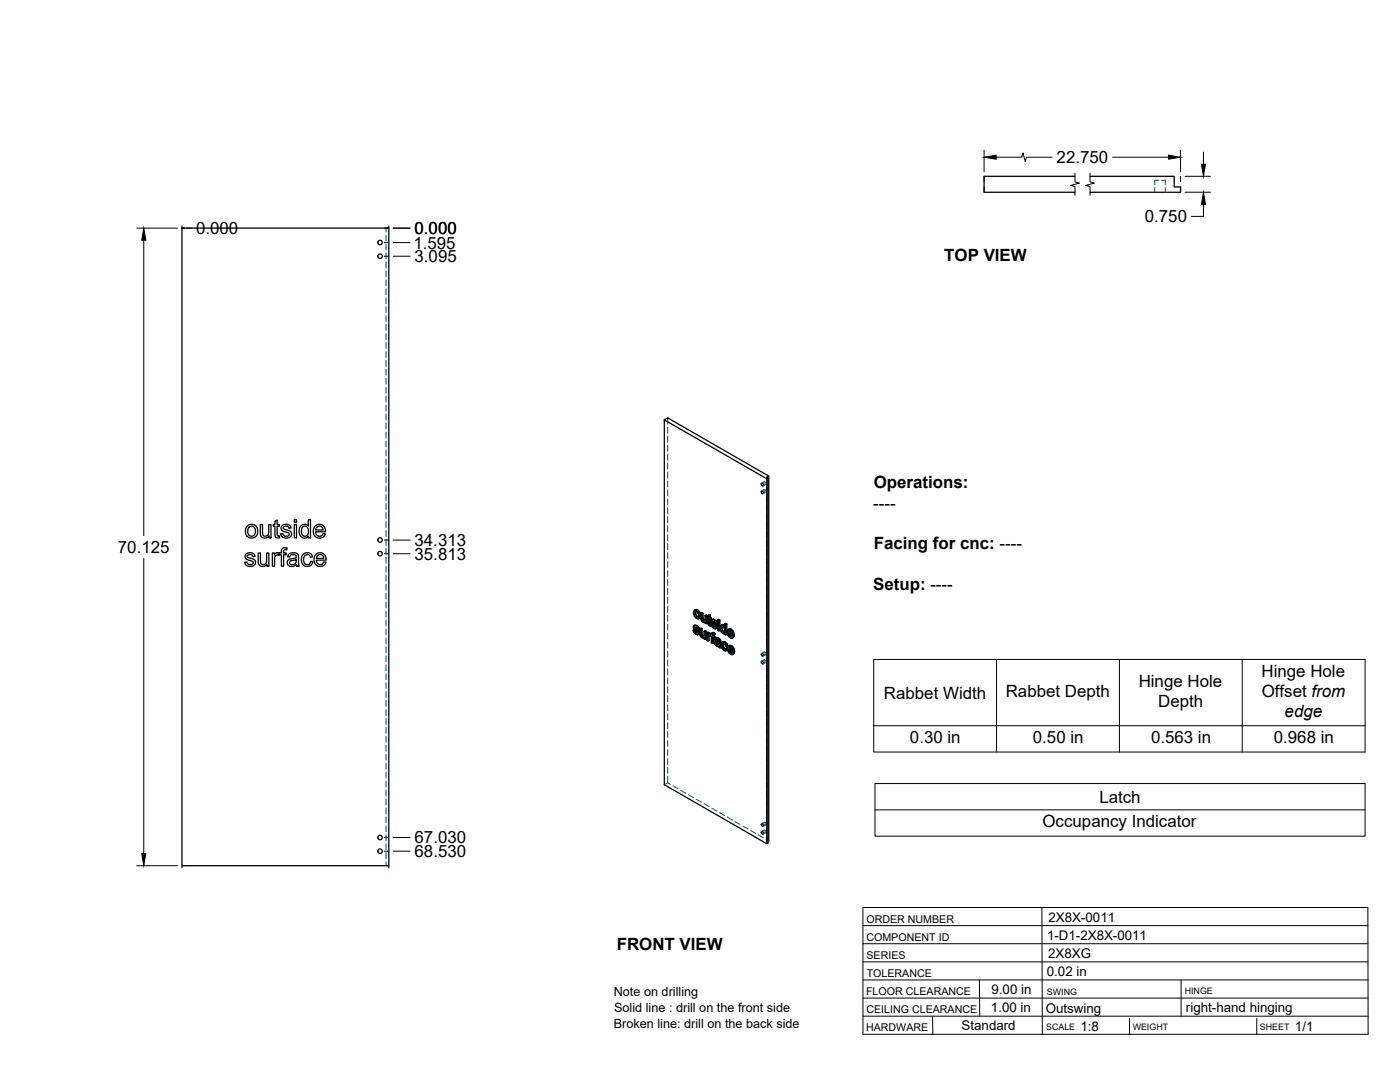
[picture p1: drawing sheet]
<svg xmlns="http://www.w3.org/2000/svg" width="559mm" height="432mm" viewBox="0 0 559 432" stroke-linecap="round" stroke-linejoin="round" font-family="sans-serif">
<!-- layer: Visible -->
<g fill="none" stroke="#000" stroke-width=".51">
<path d="M429.1 70.4h-36.3v6.3h36.3M435.1 70.4h33.6v4.2h2.5v2.1h-36.1M72.6 91h82.6v254.5h-82.6zM265.2 167.6v145.6l40.8 23.5 .5-.3v-145.6l-.6-.3 1-.5M265.2 167.6l40.8 23.5v145.6M265.2 167.6l1.3-.8 40.4 23.2M303.9 196l.6 .2 .2 .8-.6-.2zM303.9 192.9l.6 .2 .2 .8-.6-.2zM306.5 190.8l-.5 .3M306.9 190v145.6l-.4 .2M98.8 209.8l1.4-.5a2.66 2.66 0 0 1 2.6 3.7 2.66 2.66 0 0 1-4.5 .6l-.3-1.2a2.82 2.82 0 0 1 .8-2.6zM99.3 210.5l.8-.5a1.98 1.98 0 0 1 1.9 2 1.98 1.98 0 0 1-1.9 2l-.7-.4-.4-.7-.1-1.4z"/>
<path d="M103.9 209.4h.9v2.9a1.32 1.32 0 0 0 1.3 1.7 1.32 1.32 0 0 0 1.2-1.8v-2.8h.9v5.2h-.8v-.8a1.86 1.86 0 0 1-2.3 .9 1.86 1.86 0 0 1-1.2-2.1zM109.7 208.1l.9-.6v1.9h.9v.7h-.9v3.3l.2 .4h.7l.1 .8a1.3 1.3 0 0 1-1.5-.1 1.3 1.3 0 0 1-.4-1.4v-3h-.6v-.7h.6zM112.5 209.8l1.2-.5a1.92 1.92 0 0 1 2.5 1.4l-.9 .1a1.1 1.1 0 0 0-1.1-.9 1.1 1.1 0 0 0-1.1 1.1l.3 .2a3.4 3.4 0 0 1 2.9 1.4 2.2 2.2 0 0 1-1.5 2.1 2.2 2.2 0 0 1-2.5-.8l-.3-.9 .9-.1 .7 1h1.3a.76 .76 0 0 0 .5-.9 .76 .76 0 0 0-.9-.6 1.95 1.95 0 0 1-2.3-1.9zM117.5 209.4h.8v5.2h-.8zM117.5 207.4h.8v1h-.8zM120.1 209.9l1-.6a1.79 1.79 0 0 1 2 .7v-2.6h.8v7.2h-.8v-.6a2.16 2.16 0 0 1-2.6 .4 2.16 2.16 0 0 1-1.1-2.4zM120.7 210.5l.6-.5a2.08 2.08 0 0 1 1.9 1.5 2.08 2.08 0 0 1-.7 2.2l-.5 .3a2.1 2.1 0 0 1-1.7-1.4 2.1 2.1 0 0 1 .4-2.1zM125.7 210l1.6-.7a2.43 2.43 0 0 1 2.6 2.9h-3.9l.2 1 .8 .7a1.43 1.43 0 0 0 1.9-1l1 .1-.4 .8-.9 .7-.9 .2a2.79 2.79 0 0 1-2.6-1.7 2.79 2.79 0 0 1 .6-3zM126.5 210.4l.6-.4 1 .1 .7 .6 .1 .8h-2.9zM98.1 221.2l1.2-.6a1.92 1.92 0 0 1 2.5 1.4l-.9 .2a1.1 1.1 0 0 0-1.1-1 1.1 1.1 0 0 0-1 1.1l.2 .2a3.5 3.5 0 0 1 2.9 1.4 2.19 2.19 0 0 1-1.5 2.1 2.19 2.19 0 0 1-2.5-.9l-.3-.7 .9-.2 .6 .9 1.3 .2a.76 .76 0 0 0 .7-.9 .76 .76 0 0 0-.9-.6 1.95 1.95 0 0 1-2.4-2zM103.1 220.7h.8v2.9a1.32 1.32 0 0 0 1.4 1.7 1.32 1.32 0 0 0 1.1-1.8v-2.8h.9v5.3h-.8v-.8a1.86 1.86 0 0 1-2.2 .8 1.86 1.86 0 0 1-1.2-2.1zM108.7 220.7h.8v.8a1.27 1.27 0 0 1 2-.7l.8-.1v-.6a1.51 1.51 0 0 1 .7-1.4 1.51 1.51 0 0 1 1.6 0l-.2 .7a.81 .81 0 0 0-.8 0 .81 .81 0 0 0-.4 .8v.5h1v.7h-1v4.6h-.9v-4.6h-.8v-.4l-.2 .7a1.17 1.17 0 0 0-1.5 .1 1.17 1.17 0 0 0-.2 1.4v2.8h-.9z"/>
<path d="M115.1 221.3a2.41 2.41 0 0 1 4 .6l.3 4.1h-.9l-.2-.7a2.04 2.04 0 0 1-2.1 .9 2.04 2.04 0 0 1-1.6-1.8l.1-.4a2 2 0 0 1 2-1.1h.4a.84 .84 0 0 0 1.1-.9 .84 .84 0 0 0-1.2-.7l-.9 .2-.5 .8-.8-.1zM115.7 224.1l2.6-.8a1.49 1.49 0 0 1-.8 1.9 1.49 1.49 0 0 1-2-.7zM120.9 221.3l1.1-.7 1.6 .1 .8 .7 .4 .8-.9 .2a1.48 1.48 0 0 0-2-.9 1.48 1.48 0 0 0-.7 2l.1 .8a1.34 1.34 0 0 0 1.5 1 1.34 1.34 0 0 0 1.2-1.3l.9 .1-.4 1.1a2.47 2.47 0 0 1-3.3 .4 2.47 2.47 0 0 1-.8-3.1zM126 221.3l1.5-.7a2.43 2.43 0 0 1 2.7 2.9h-4l.3 1 .8 .8a1.46 1.46 0 0 0 1.9-1l.9 .1-.3 .7-.8 .7-1 .3a2.8 2.8 0 0 1-2.6-1.7 2.8 2.8 0 0 1 .6-3.1zM126.7 221.7l.7-.3h1l.6 .6 .2 .8h-2.9zM276.6 251.5l.7 1.3 .8 .5 .6-.1M276.9 249.8l.6-.3 .8 .2 .9 1.4-.5 .3-.1-.6M277.2 250.4h.5l1 1M277.3 251.3l-.7 .2 .5 .2M277.3 244.8l.3-.8 1 .7 .1 1.5-.7 .2M277.3 252.3l.5 .4 .4-.3M277.4 250.9l1 .9 .5-.2"/>
<path d="M277.4 251.5l-.3 .2 .2 .6 .4-.3M277.5 250.3l-.3 .3 .4-.3 .6 .7M277.5 249.5l-.7 .4v.6l1.6 2.1M277.5 245.8l.5 .6 .5-.3M277.6 251.6l.8 .9M277.7 249.9l.5 .4 .5-.2M277.7 244.5l-.4 .3v.5l.2 .5 .4-.3M277.7 249.5l-.7 .3M277.8 252.7l.4 .1M277.8 244l.1 1.5 .8 .7M277.8 250.6l-.4 .3-.2-.3M278 243.6l.9 1 .5-.3"/>
<path d="M278.1 249.7l-.4 .2-.4-.1M278.2 250.3l.4 .5 .4-.3M278.4 252.6l-.1 .2M278.4 251.8l.3 .5 .4-.3M278.5 243.4l-.5 .2-.8-.1M278.6 251.3l.5 .6 .2 .8-.7 .6M278.7 252.3l.1 .5 .5-.3M278.8 252.8l-.1 .4 .4-.3M278.9 244.6l.3 1.3 .5-.3M279.1 246.7a1.75 1.75 0 0 1-2.3-1.8l.1-1 .3-.4 .8-.3 .9 .5 .8 1.9-.2 .8-.6 .5M279.2 245.9l-.1 .8 .4-.3M279.7 244.7l.5 .3 .4-.3"/>
<path d="M279.8 251.2v2.2l.4-.2M279.8 253.4l.2 .4 .4-.2M280 253.8l.3 .3 .5-.2M280.2 245v2.2l.5-.3M280.2 247.2l.2 .4 .4-.3M280.2 250.9l-.4 .3-.5-.2M280.3 254.1l.4 .1M280.4 247.6l.3 .3 .5-.2M280.7 247.9l.4 .1M280.9 254l-.6-.7-.1-2.4-.4-.2-.5 .3 .1 2.5 .7 1h1M281 251.9l.4 .3 .5-.3M281.1 254.5v.4l.3 .3"/>
<path d="M281.1 254.5l-.2 .1M281.4 247.7l-.7-.7-.1-2.3-.4-.2-.5 .2 .1 2.5 .7 1 1 .1M281.4 245.7l.5 .2 .4-.2M281.4 252.2v3l.5-.3v-3l-.4-.2-.5 .2v1.9l-.3 .4 .2-.1M281.5 248.3v.4l.4 .2M281.5 248.3l-.2 .1M281.9 245.9v3l.4-.2v-3l-.4-.3-.5 .3v1.9l-.3 .4 .2-.1M282.3 246.6l.3 .2 .2 2.6 .8 .5 .3-.2M282.6 246l-.3 .2 .3 .2v-.8l.9-.3v1.1l.5 .2v.4l-.5 .3v-.4M283 253.5l-.4 .2v.5l.4-.2M283 252.9v-.4l-.4-.2-.5 .3v3l.5 .2M283 252.5l-.5 .3-.4-.2"/>
<path d="M283.1 253.6l-.1 2-.4 .2v-1.6M283.1 253.6l.4 .2M283.1 253.6l-.5 .1M283.1 245.6v1l.4-.2M283.1 246.6l.4 .3 .5-.3M283.1 253l.4 .4M283.3 252.7l-.8 .5v-.4M283.3 249.3l.2 .1M283.5 249.4l.1 .5M283.5 252.8l-.8 .2M283.5 252.8l-.7 .2M283.5 245.3l-.9 .3"/>
<path d="M283.5 253.4v.3M283.5 253.7l.4 .3v2.6l.5 .2M283.5 253.5l-.1 .4M283.5 248.8l-.4 .3v-2.1l.4 .3 .3 1.8M283.6 248.9l-.5 .2M283.8 249.1l.8 1.4 .7 .4 .5-.1M283.8 249.1l-.6 .1M283.8 249.1h.1M283.8 249.3l-.3 .1M284 247.4l.6-.3 .6 .1 .8 .8 .3 .7-.5 .3-.1-.6M284.1 252.7l.9-.2 .5 .3-.1 .4-.4 .3v-.4M284.3 248.1l.4-.2 1.1 1.1"/>
<path d="M284.4 253.8l.5 .3 .4-.2M284.4 248.9l-.6 .2 .4 .2M284.4 249.9l.5 .4 .4-.2M284.5 248.5l1 .9 .5-.2M284.5 249.1l-.3 .2 .1 .4 .6-.1M284.6 247.1l-.7 .4v.7l1.6 2M284.6 247.9l-.3 .4 .5-.3M284.6 252.4l-.6 .3-.1 .9-.4-.2 .4-.3-.4-.3M284.6 252.8l.4 .3 .5-.3M284.7 249.2l.8 .9M284.7 247.9l.7 .7M284.8 253.3l.5 .6v.4l-.4 .2v-.4"/>
<path d="M284.8 254.5v2.1l-.4 .2v-2.6l.5 .3M284.8 247.5l.5 .4 .5-.2M284.9 247.1l-.8 .3M284.9 250.3l.4 .1M284.9 248.2l-.4 .3-.2-.2M285 253.5l-.6-.3v.6l.4-.2M285.1 252.5l-.9 .1M285.2 247.3l-.4 .2-.4-.1M285.3 256l.5-.3 1 .3M285.3 247.9l.4 .5 .4-.2M285.4 254.7l.9-.3 1.3 1 .3 3-.5 .2-.1-.4M285.5 250.2l-.1 .2"/>
<path d="M285.5 249.4l.3 .5 .5-.3M285.6 256.5l.1-.1a.86 .86 0 0 1 1.1 1M285.6 257.1l.4 .4 .5-.3M285.7 256.4l-.2 .3M285.7 248.9l.7 1.2-.7 .8M285.8 249.9l.1 .5 .5-.3M285.8 255.7l-.7 .5 .1 .9 .9 .8h.8l.1 .5 .4 .2M285.9 250.4l-.1 .4 .5-.3M285.9 256.5l-.4 .2 .1 .4 .5-.2M286 256.5l.8 .8M286 255.2l-.4 .3a.71 .71 0 0 1 .9-.1 .71 .71 0 0 1 .2 .9l-1-.4M286 255.2h.1"/>
<path d="M286 257.5l.5 .1M286.1 255.7l-.7 .2M286.2 254.4l-1 .4-.1 .3 .5 .4M286.3 254.9l.5 .4 .5-.3M286.4 248.6l.5 .2 .4-.2M286.4 247.4l.5 .3 .4-.3M286.5 257.6l.3-.1zM286.7 254.6l-.4 .3-.6-.2M286.8 255.3l.3 .4 .5-.3M286.9 247.7v.6l.4-.3v-.6l-.4-.2-.5 .2v.6l.5 .3M286.9 248.3l.4 .3v3l-.4 .2v-3M286.9 248.3l-.5 .3v3l.5 .2"/>
<path d="M287.1 255.7l.2 .4 .4-.2M287.3 256.1v2.1l.5-.3M287.8 249.6l.6-.3 .8 .3M288.1 250.1l.7 .2 .4 .9v1l-.6 .2M288.1 251.9l.5 .5 .4-.2M288.1 250.1l-.2 .8M288.2 256.4l.7-.4 .6 .2 .6 .6 .4 1-.4 .2-.4-.9M288.3 257.6l.2 1 .5-.2M288.3 250.6l-.4 .3v.5l.2 .5 .4-.3M288.4 249.3l-.9 .6v1.4l.7 1.3 .7 .4 .4-.2M288.4 250.1v1.3l.8 .8M288.5 258.6l.5 .6 .5-.3"/>
<path d="M288.5 249.7l.4 .3M288.8 257.4l-.5 .2 .4-.8 1.4 1.2M288.8 256.8l.1 1.4 .7 .8M288.9 256l-.5 .3a2.1 2.1 0 0 0 1.4 3.4M289 249.4l-.5 .3-.6-.2M289 256.5l.7 .6 .5-.2M289.3 252.8v.4l.4 .2M289.3 252.8l-.2 .1M289.5 256.2l-.5 .3-.6-.2M289.7 249.3v4.1l.4-.2v-4.2l-.4-.2-.5 .2v1.5l-.3-.5 .3-.1M289.7 258.8l-.2 .4h-.5M290.1 249l-.4 .3-.5-.3"/>
<path d="M290.4 259l-.6 .7 .6-.4M290.4 258.7l-.7 .1 .4 .3M290.9 253.5l.6 .6 .4-.2M291.1 252l-.4 .2 1.4 .8-.7-1.2-.5-.1-.2 .5M291.2 251.7l-.1 .3 .9 .5M291.2 252.9l.9 1M291.3 258.5l-.5 .3 1.5 .8-.7-1.3h-.5l-.3 .5M291.3 258.3v.2l.8 .5M291.4 253.3l-.5 .2-.2-.9 1.9 1.1M291.4 259.5l.8 1M291.4 251.4l.9 .9 .4-.3M291.5 254.1l.4 .1"/>
<path d="M291.5 259.8l-.5 .3-.2-.9 2 1.1M291.6 257.9l.8 .9 .5-.2M291.9 251.1l-1.3 .2M292 257.7l-1.3 .1M292.1 253.9l.5 .3 .5-.2M292.1 253.9l-.1 .2M292.3 252.3l.3 1.3 .5-.3M292.4 258.8l.4 1.4 .4-.3M292.5 253.7l-.4 .2M292.6 253.6l.5-.1v-.5l-.7-1.5-.9-.6-.9 .4-.4 1.1 .4 1.3 1.2 1 .8-.5M292.7 253.7l.4 .3-.8 .6M291 260.1l.6 .6 .4-.3"/>
<path d="M291.6 260.7l.4 .1M292.3 260.4l.4 .4 .5-.3M292.3 260.4l-.2 .3M292.6 260.2l-.3 .2M292.8 260.2l.4-.1v-.6l-.7-1.4-.9-.6-.9 .3-.4 1 .4 1.4 1.2 1h.5l.3-.4M292.8 260.3l.3 .4-.7 .5M303.9 263.9l.6 .2 .2 .8-.6-.2zM303.9 260.8l.6 .2 .2 .8-.6-.2zM303.9 331.9l.6 .2 .2 .7-.6-.1zM303.9 328.8l.6 .1 .2 .8-.6-.1z"/>
<circle cx="151.7" cy="96.8" r=".9"/>
<circle cx="151.7" cy="102.2" r=".9"/>
<circle cx="151.7" cy="215.5" r=".9"/>
<circle cx="151.7" cy="221" r=".9"/>
<circle cx="151.7" cy="339.7" r=".9"/>
<circle cx="151.7" cy="334.2" r=".9"/>
</g>
<!-- layer: Hidden -->
<g fill="none" stroke="#00557f" stroke-width=".4">
<path d="M460.9 74.9v1.8M462.4 71.9h-1.5v1.8M463.6 71.9h1.5v1.8M465.1 74.9v1.8M154.1 91v1.6M154.1 93.8v2.4M154.1 97.4v2.4M154.1 101v2.4M154.1 104.5v2.4M154.1 108.1v2.4M154.1 111.7v2.4M154.1 115.3v2.3"/>
<path d="M154.1 118.8v2.4M154.1 122.4v2.4M154.1 126v2.4M154.1 129.5v2.4M154.1 133.1v2.4M154.1 136.7v2.4M154.1 140.3v2.3M154.1 143.8v2.4M154.1 147.4v2.4M154.1 151v2.4M154.1 154.5v2.4M154.1 158.1v2.4"/>
<path d="M154.1 161.7v2.4M154.1 165.3v2.3M154.1 168.8v2.4M154.1 172.4v2.4M154.1 176v2.4M154.1 179.6v2.3M266.5 166.8v2.5M266.5 170.5v2.4M266.5 174.1v2.4M266.5 177.7v2.3M154.1 183.1v2.4M154.1 186.7v2.4"/>
<path d="M154.1 190.3v2.4M154.1 193.8v2.4M154.1 197.4v2.4M266.5 181.3v2.3M266.5 184.8v2.4M266.5 188.4v2.4M266.5 192v2.3M266.5 195.5v2.4M266.5 199.1v2.4M304.9 195.4a.53 .53 0 0 1 .8 .3 .53 .53 0 0 1-.4 .7zM304.9 192.3a.58 .58 0 0 1 .7 .3 .58 .58 0 0 1-.2 .8l-.5-.5zM305 195.4l-1 .6"/>
<path d="M305 192.3l-1 .5M305.6 196.5l-1 .6M305.6 193.4l-1 .6M305.9 190.5v2.6M305.9 194.3v2.3M305.9 197.8v2.4M154.1 201v2.4M154.1 204.6v2.3M154.1 208.1v2.4M154.1 211.7v2.4M154.1 215.3v2.4M154.1 218.8v2.4"/>
<path d="M266.5 202.7v2.4M266.5 206.2v2.4M266.5 209.8v2.4M266.5 213.4v2.4M266.5 217v2.4M305.9 201.4v2.4M305.9 205v2.4M305.9 208.6v2.3M305.9 212.1v2.4M305.9 215.7v2.4M305.9 219.3v2.4M154.1 222.4v2.4"/>
<path d="M154.1 226v2.4M154.1 229.6v2.3M154.1 233.1v2.4M154.1 236.7v2.4M266.5 220.5v2.4M266.5 224.1v2.4M266.5 227.7v2.4M266.5 231.2v2.4M266.5 234.8v2.4M266.5 238.4v2.4M305.9 222.8v2.4M305.9 226.4v2.4"/>
<path d="M305.9 230v2.4M305.9 233.6v2.3M305.9 237.1v2.4M154.1 240.3v2.4M154.1 243.8v2.4M154.1 247.4v2.4M154.1 251v2.4M154.1 254.6v2.3M154.1 258.1v2.4M266.5 242v2.3M266.5 245.5v2.4M266.5 249.1v2.4"/>
<path d="M266.5 252.7v2.4M266.5 256.2v2.4M266.5 259.8v2.4M277.1 251.2l.3 1M277.2 250l-.5 .3M277.2 244.3l-.4 .2M277.3 251.3l.3 .3M277.3 250.4l-.5 .3M277.3 249.7l-.5 .2M277.4 249.5l-.1 1.1 1.5 1.5v.4h-.4l.4-.2M277.4 252.2l1 .7 .6 .1M277.4 252.2l-.4 .2"/>
<path d="M277.5 251.4l-.1 .1M277.6 250.9l-.5 .3M277.6 245.6l.9 .9 .8 .1M277.6 245.6l-.5 .3M277.6 250.2l-.1 .1M277.6 250.3l.1-.3 .5 .1 1 1M277.6 243.2l-.4 1.1 .4 1.3M277.7 250l-.5 .3M277.9 243.8l-.1 .2M277.9 243.8l.8 .2 .5 .8v1.1l-.5 .3M277.9 243.8l-.4 .2M278.2 250.1l-.5 .3"/>
<path d="M278.2 252.9l-.4 .2M278.2 251l.4 .3M278.2 252.8l.5-.2-.4 .2M278.5 243.8l-.5 .3M278.5 246.5l-.5 .3M278.6 250.5l-.5 .2M278.7 252l-.5 .2M278.7 250.9l-.4 .3M278.8 253l-.5 .3M279 246.1l-.4 .3M279 244.4l-.4 .3M279.1 246.7l-.4 .3"/>
<path d="M279.2 245.4l-.4 .2M279.8 250.7l.1 2.8 .9 .8 .7-.1v.5l.4 .2M279.8 253l-.4 .3M279.9 253.5l-.4 .2M280.2 244.5l.2 2.7 .8 .9 .7-.1v.4l.4 .3M280.2 246.8l-.4 .3M280.2 253.9l-.4 .3M280.4 247.2l-.5 .3M280.6 247.7l-.4 .2M280.7 254.3l-.5 .2M281.1 248l-.5 .3M281.1 254l-.2 .1"/>
<path d="M281.4 253.8l-.6 .4M281.5 251.7l-.1 1.9-.5 .4M281.5 254.7l-.4 .2M281.5 254.2l-.4 .3 .2-.1M281.5 247.7l-.2 .2M281.7 247.7l-.5 .3M281.8 247.6l-.5 .2M281.9 245.4l-.1 2-.4 .3M281.9 248.4l-.4 .3M281.9 248l-.4 .3 .2-.2M282.3 246.2v.4l.5-.3M282.6 252.3v3l.4 .3"/>
<path d="M282.6 255.3l-.5 .3M282.8 245.9l-.2 .1M283 253l-.5 .2M283.1 245.4v.7l-.3-.2v.4l.3 .2v2.4l.9 .8-.2-.6M283.1 253.4l-.1 .1M283.1 246.5l-.5 .3M283.1 246.1l-.5 .3M283.1 248.9l-.4 .2M283.2 252.8l-.2 .1M283.3 253.2l-.5 .3 .4-.2M283.3 249.2l-.4 .3M283.5 253.3l-.4 .3 .3-.4 .4 .4 .2-.3 .4 .4v2.6l.4 .3"/>
<path d="M283.5 246.8l-.4 .2M283.7 249.5l-.4 .3M284 247l-.5-.2v.5M284 249.2l-.2 .1M284 253.2l-.5 .2M284 253.3l-.5 .2M284 249.7h-.1M284.2 248.9l.4 .9M284.3 247.6l-.5 .3M284.4 253.3l-.9 .4 .3-.1M284.4 256.3l-.5 .3M284.4 253.7l-.5 .3"/>
<path d="M284.4 247.3l-.5 .2M284.4 248.9l.3 .3M284.4 252.6l-.4 .2M284.4 248.1l-.5 .2M284.5 247.2l-.2 .5 .2 .6 1.2 1.1a.37 .37 0 0 1 .3 .5 .37 .37 0 0 1-.4 .3l.3-.3M284.5 252.4l-.1 .9-.4-.2M284.6 249.8l.7 .7 .8 .1M284.6 249.8l-.5 .2M284.6 249l-.1 .1M284.7 248.5l-.5 .3M284.7 247.8l-.1 .1M284.7 247.9l.1-.3 .5 .1 1 1"/>
<path d="M284.8 254l-.4 .2M284.8 247.6l-.4 .3M284.9 253l-.5 .2M285.2 253l-.5 .3M285.3 247.7l-.5 .3M285.3 254.3l-.5-.3v.5M285.3 254.7l.5-.3-.2 .5 .4 .3a.87 .87 0 0 1 1 0 .87 .87 0 0 1 .3 .9l-.5-.1M285.4 248.6l.3 .3M285.4 250.4l.4-.2-.9 .5M285.4 253.2l-.5-.2-.1 .3M285.5 256.2l-.4 .3M285.6 255.8l-.5 .3"/>
<path d="M285.6 254.9l-.5 .2M285.7 248.1l-.5 .2M285.7 255.7l-.2 .6 .3 .7 .7 .6 .8 .1 .1 .4M285.7 256.9l-.4 .3M285.8 249.6l-.5 .2M285.9 248.5l-.5 .3M285.9 250.7l-.5 .2M285.9 256.5l.3-.3a.77 .77 0 0 1 .9 .2 .77 .77 0 0 1 0 .9h-.3M286.2 256.2l-.6 .3 .4-.3M286.2 254.9l-.4 .2M286.4 257.6l-.5 .2M286.7 255l-.5 .3"/>
<path d="M286.9 257.7l-.5 .3M286.9 248.3v3l.4 .3M286.9 247.2v.6l.4 .2M286.9 251.3l-.5 .3M286.9 247.8l-.5 .2M287.1 257.3l-.4 .3M287.2 255.5l-.5 .2M287.2 257.2l-.4 .3 .1-.1M287.3 256.5l-.4 .3M287.3 256.1l-.4 .3M287.3 256l-.4 .2M287.3 257.7l-.4 .2"/>
<path d="M287.4 258.1l.5 .3M287.4 258.1l-.4 .3M287.9 250.4l-.5 .2M288 251.3l-.5 .2M288 249.6l-.5 .3M288.2 249.3l-.3 .8 .3 1.6 .8 .9 .7-.1v.4l.4 .3M288.3 257.1l-.5 .3M288.4 252.1l-.4 .2M288.4 256.3l-.4 .3M288.5 249.9l-.1 .2M288.5 249.9l.7 .1 .5 1v.9l-.5 .3M288.5 249.9l-.4 .2 .4-.2"/>
<path d="M288.6 258.4l-.4 .3M288.6 256.1l-.3 .7 .2 1.5 .7 .8 1 .4M288.8 256.8l.6-.2 1.1 1.2M289 256.6l-.5 .3M289 252.6l-.5 .2M289 249.9l-.5 .2M289.4 249.8l-.2 .1M289.5 259.4l-.5 .2M289.5 256.6l-.4 .3M289.5 252.2l-.4 .3M289.5 250.4l-.4 .3M289.6 259h.3"/>
<path d="M289.7 248.8v1.5l-.5-.7M289.7 250.3l-.5 .2M289.7 251.5l-.4 .2M289.7 252.9l-.4 .3M289.7 252.5l-.4 .3 .3-.1M289.9 257l-.5 .3M289.9 259l-.4 .2M290.1 257.6l-.5 .3M290.1 258.6l-.2 .4M290.4 258.7l.2 .2-.2 .4M290.6 258.9l-.2 .1M290.7 252l-.5 .3"/>
<path d="M290.8 258.6l-.5 .2M291 251l-.3 1 .3 1.3 .9 1 .9 .1M291 253.3l-.4 .3M291.1 252.4l-.4 .2M291.1 259.9l-.4 .3M291.1 257.6l-.3 .8 .3 1.5 1 1h.8M291.2 252.9l-.1-.5 2 1.1M291.3 258.9l-.5 .3M291.4 259.5l-.1-.6 1.9 1.2M291.4 251.5l-.2 .2M291.4 251.5l.8 .2 .4 1.1-.6-.3M291.4 251.5l-.5 .2"/>
<path d="M291.5 258l-.2 .3M291.5 258l.8 .3 .4 1.1-.6-.4M291.5 258l-.4 .3M291.9 251.5l-.5 .3M292 258.1l-.4 .2M292.1 253.9h.2M292.3 253.9l-.3 .2M292.4 253.9l-.9 .6M292.4 252.1l-.4 .3M292.6 258.7l-.5 .3M292.6 253.6l-.1 .1M292.6 252.8l-.5 .2"/>
<path d="M292.7 254.4l-.5 .3M292.7 253.7l-.4 .2M292.7 259.4l-.4 .2M305.9 240.7v2.4M305.9 244.3v2.4M305.9 247.8v2.4M305.9 251.4v2.4M305.9 255v2.4M305.9 258.6v2.3M154.1 261.7v2.4M154.1 265.3v2.4M154.1 268.9v2.3"/>
<path d="M154.1 272.4v2.4M154.1 276v2.4M154.1 279.6v2.4M266.5 263.4v2.4M266.5 267v2.3M266.5 270.5v2.4M266.5 274.1v2.4M266.5 277.7v2.4M292.2 260.5h.3M292.5 260.5l-.4 .2M292.5 260.5l-.9 .6M292.7 260.2h-.1"/>
<path d="M292.8 261l-.5 .3M292.8 260.3l-.3 .2M304.9 263.4a.58 .58 0 0 1 .7 .3 .58 .58 0 0 1-.2 .7l-.5-.5zM304.9 260.2a.58 .58 0 0 1 .7 .4 .58 .58 0 0 1-.2 .7l-.5-.5zM305 263.3l-1 .6M305 260.2l-1 .6M305.6 264.4l-1 .6M305.6 261.3l-1 .6M305.9 262.1v2.4M305.9 265.7v2.4M305.9 269.3v2.4M305.9 272.8v2.4"/>
<path d="M305.9 276.4v2.4M305.9 280v2.4M154.1 283.1v2.4M154.1 286.7v2.4M154.1 290.3v2.4M154.1 293.9v2.3M154.1 297.4v2.4M266.5 281.3v2.3M266.5 284.8v2.4M266.5 288.4v2.4M266.5 292v2.3M266.5 295.6v2.3"/>
<path d="M266.5 299.1v2.4M305.9 283.6v2.3M305.9 287.1v2.4M305.9 290.7v2.4M305.9 294.3v2.4M305.9 297.9v2.3M154.1 301v2.4M154.1 304.6v2.4M154.1 308.1v2.4M154.1 311.7v2.4M154.1 315.3v2.4M154.1 318.9v2.3"/>
<path d="M266.5 309.8v2.6l1.1 .6M266.5 302.7v2.4M266.5 306.3v2.3M266.5 312.4l-1.3 .8M268.6 313.6l2.1 1.2M271.7 315.4l2.1 1.2M274.8 317.2l2.1 1.1M277.9 319l2.1 1.1M305.9 301.4v2.4M305.9 305v2.4M305.9 308.6v2.3M305.9 312.1v2.4"/>
<path d="M305.9 315.7v2.4M305.9 319.3v2.4M154.1 322.4v2.4M154.1 326v2.4M154.1 329.6v2.4M154.1 333.1v2.4M154.1 336.7v2.4M281 320.7l2.1 1.2M284.1 322.5l2.1 1.2M287.2 324.3l2.1 1.2M290.3 326.1l2.1 1.2M293.4 327.9l2 1.2"/>
<path d="M296.5 329.6l2.1 1.2M299.6 331.4l2 1.2M302.7 333.2l2 1.2M304.9 331.3a.54 .54 0 0 1 .8 .3 .54 .54 0 0 1-.4 .7zM304.9 328.2a.53 .53 0 0 1 .8 .3 .53 .53 0 0 1-.4 .7zM305 331.3l-1 .5M305 328.1l-1 .6M305.6 332.4l-1 .5M305.6 329.2l-1 .6M305.8 335l1.1 .6M305.9 322.9v2.3M305.9 326.4v2.4"/>
<path d="M305.9 330v2.4M305.9 333.6v2.5M305.9 336.1l.6 .3M306.5 335.8l-.6 .3M154.1 340.3v2.4M154.1 343.9v1.6"/>
</g>
<!-- layer: Reference -->
<g fill="none" stroke="#000" stroke-width=".4">
<path d="M392.8 70.4v2.1M392.8 74.6v2.1M471.2 70.4v2.1M471.2 74.6v2.1M72.6 90.1v.9M73.5 91h-.9h.9M153.4 96.8h1.8M154.3 91h.9M155.2 90.1v.9h-1.8M153.4 102.3h1.8M153.4 215.5h1.8M153.4 221h1.8"/>
<path d="M153.4 334.2h1.8M153.4 339.7h1.8M73.5 345.5h-.9v.9M154.3 345.5h.9v.9"/>
</g>
<!-- layer: Hidden Narrow -->
<path d="M278.2 251.5l-.4 .3M279.8 252.5l-.5 .3M280.2 246.3l-.5 .3M281.5 253.3l-.5 .2M281.9 247l-.5 .3M283.1 248.2l-.5 .3M284.4 253l-.5 .3M284.8 253.3h.1M285.3 249.1l-.4 .3M286.6 256.3l-.5 .3M287.3 256.7l-.4 .3" fill="none" stroke="#000" stroke-width=".4"/>
<!-- layer: Visible Narrow -->
<path d="M278.2 251l-.4 .2M280.2 252.6l-.4 .3M280.6 246.4l-.4 .2M283.5 248.5l-.4 .3M284.8 253.3l-.4 .3M285.3 248.6l-.4 .2M286.5 255.8l-.4 .3M287.8 256.3l-.5 .3M287.8 257l-.5 .3" fill="none" stroke="#000" stroke-width=".4"/>
<!-- layer: Titleblock -->
<g fill="none" stroke="#000" stroke-width=".4">
<path d="M344.4 362.2h201.6l.1 50.6h-201.7zM344.4 376.6h201.6M344.4 369.4h201.6M415.9 362.2l.1 50.6M344.4 383.9h201.6M344.4 398.3h201.6M344.4 391.1h201.6M390.9 391.1l.2 14.4M471.4 391.1v14.4M344.4 405.5h201.7M372.2 405.5l.1 7.3M450.8 406.4v6.4"/>
<path d="M501.6 406.4v6.4"/>
</g>
<!-- layer: FD_Dimensions -->
<g fill="none" stroke="#000" stroke-width=".4">
<path d="M392.8 59.9v8.7M471.2 59.9v8.7M397.6 62.7h10.2l.5-1.7 .9 3.5 .5-1.8h10.2M444.1 62.7h22.3M473 70.4h10.2M473 76.7h10.2M480.4 60.7v4.8M54.6 91h16.2M57.4 95.9v117.9M74.4 91h2.1M157 91h6.7M157 96.8h6.7"/>
<path d="M480.4 81.5v4.9h-4.9M157 102.3h6.7M157 215.5h6.7M57.4 222.8v117.9M157 221h6.7M157 334.2h6.7M157 339.7h6.7M54.6 345.5h16.2"/>
</g>
<path d="M392.8 62.7l4.8-.8v1.6zM466.4 61.9l4.8 .8-4.8 .8zM479.6 65.5h1.6l-.8 4.9zM57.4 91l.8 4.9h-1.6zM480.4 76.7l.8 4.8h-1.6zM56.6 340.7h1.6l-.8 4.8z" fill="#000" stroke="#000" stroke-width=".4"/>
<!-- layer: Break Lines -->
<path d="M429.1 69.1v3.5l1.7 .5-3.5 .9 1.8 .5v3.5M435.1 69.1v3.5l1.7 .5-3.5 .9 1.8 .5v3.5" fill="none" stroke="#000" stroke-width=".4"/>
<!-- layer: Custom Tables -->
<path d="M348.7 263.2h196.2v36.9h-196.2zM397.8 263.2v36.9M446.8 263.2v36.9M495.8 263.2v36.9M348.7 289.6h196.2M349.2 312.7h195.7v21h-195.7zM349.2 323.2h195.7" fill="none" stroke="#000" stroke-width=".4"/>
<g font-size="6.7">
<text x="421.7" y="65.1">22.750</text>
<text x="456.9" y="88.7">0.750</text>
<text x="78.3" y="93.4">0.000</text>
<text x="165.5" y="93.4">0.000</text>
<text x="165" y="99.2">1.595</text>
<text x="165.5" y="104.6">3.095</text>
<text x="376.9" y="104.1">TOP VIEW</text>
<text x="348.7" y="194.9">Operations:</text>
<text x="348.5" y="203">----</text>
<text x="47.1" y="220.6">70.125</text>
<text x="165.5" y="217.9">34.313</text>
<text x="348.7" y="219.2">Facing for cnc: ----</text>
<text x="165.5" y="223.4">35.813</text>
<text x="348.5" y="235.3">Setup: ----</text>
<text x="454.5" y="274.1">Hinge Hole</text>
<text x="503.6" y="270">Hinge Hole</text>
<text x="352.8" y="278.8">Rabbet Width</text>
<text x="401.4" y="278.2">Rabbet Depth</text>
<text x="503.6" y="278.2">Offset from</text>
<text x="462.3" y="282.2">Depth</text>
<text x="512.8" y="286.2">edge</text>
<text x="363.2" y="296.5">0.30 in</text>
<text x="412.3" y="296.5">0.50 in</text>
<text x="459.4" y="296.5">0.563 in</text>
<text x="508.4" y="296.5">0.968 in</text>
<text x="438.8" y="320.3">Latch</text>
<text x="416.1" y="330.2">Occupancy Indicator</text>
<text x="165.5" y="336.6">67.030</text>
<text x="165.5" y="342.1">68.530</text>
<text x="246.2" y="379.1">FRONT VIEW</text>
</g>
<g font-size="5.3">
<text x="418.5" y="367.9">2X8X-0011</text>
<text x="417.9" y="375">1-D1-2X8X-0011</text>
<text x="418.4" y="382.3">2X8XG</text>
<text x="417.8" y="389.5">0.02 in</text>
<text x="395.8" y="396.8">9.00 in</text>
<text x="395.5" y="403.7">1.00 in</text>
<text x="417.4" y="404.1">Outswing</text>
<text x="473.4" y="403.8">right-hand hinging</text>
<text x="383.8" y="411">Standard</text>
<text x="431.3" y="411.5">1:8</text>
<text x="516.9" y="411.5">1/1</text>
</g>
<g font-size="5.1">
<text x="245" y="397.3">Note on drilling</text>
<text x="245.1" y="403.8">Solid line : drill on the front side</text>
<text x="245" y="410.3">Broken line: drill on the back side</text>
</g>
<g font-size="4.3">
<text x="345.8" y="368.4">ORDER NUMBER</text>
<text x="345.8" y="375.5">COMPONENT ID</text>
<text x="345.8" y="382.7">SERIES</text>
<text x="345.9" y="389.9">TOLERANCE</text>
<text x="345.7" y="397.2">FLOOR CLEARANCE</text>
<text x="345.8" y="404.4">CEILING CLEARANCE</text>
<text x="345.7" y="411.6">HARDWARE</text>
</g>
<g font-size="3.5">
<text x="417.9" y="397">SWING</text>
<text x="472.9" y="396.7">HINGE</text>
<text x="417.5" y="410.9">SCALE</text>
<text x="452.1" y="410.9">WEIGHT</text>
<text x="502.9" y="410.9">SHEET</text>
</g>
</svg>
